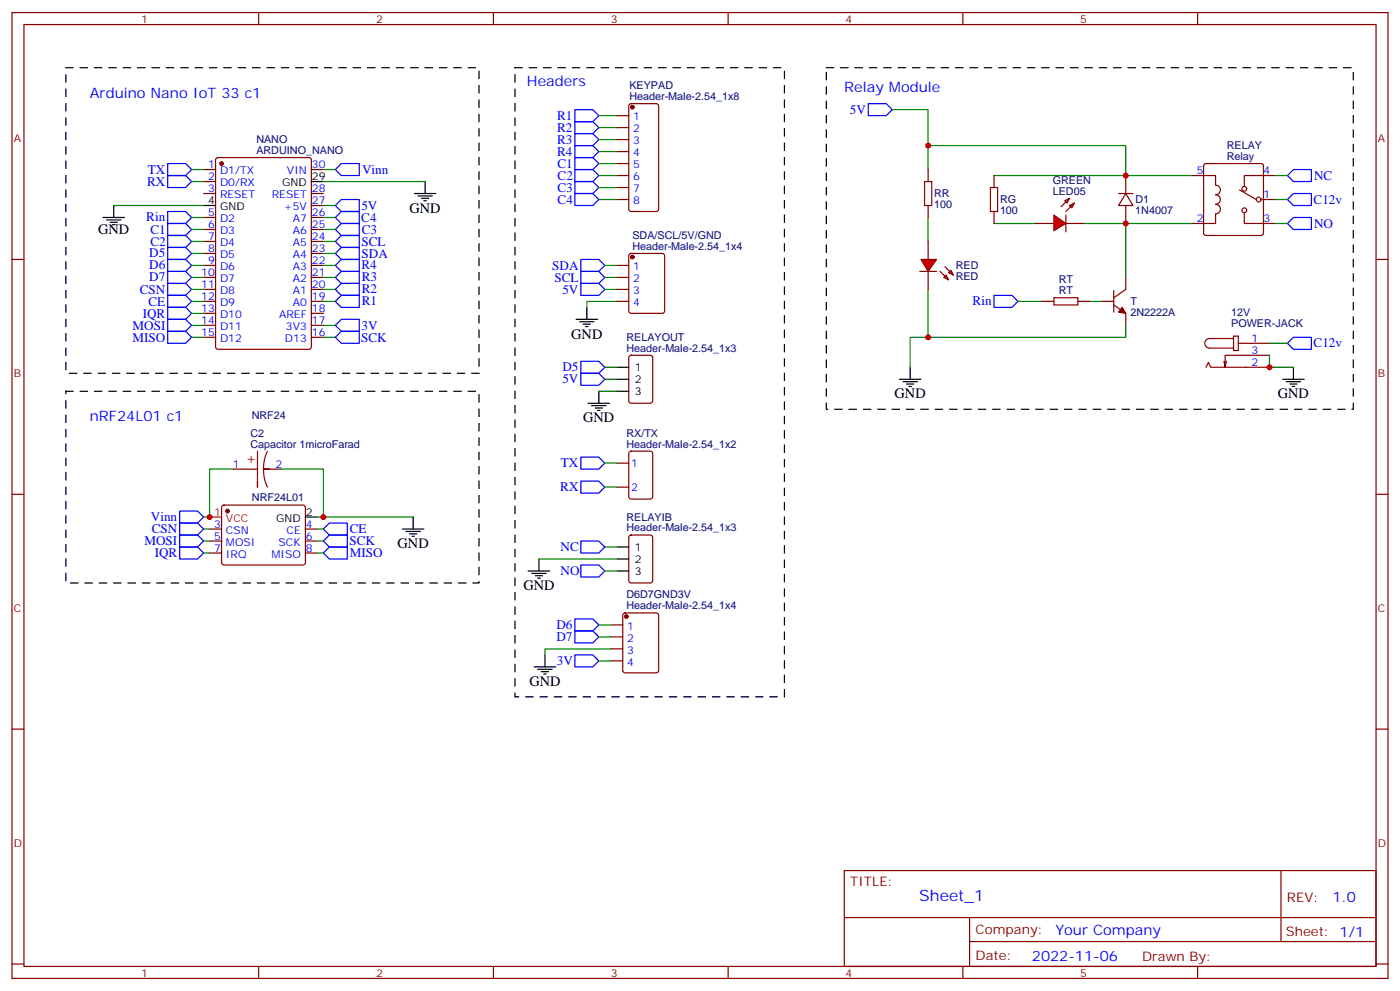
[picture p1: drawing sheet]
<svg xmlns="http://www.w3.org/2000/svg" width="412mm" height="292mm" viewBox="0 0 412 292" stroke-linecap="round" stroke-linejoin="round" font-family="sans-serif">
<g fill="none" stroke="#870000" stroke-width=".35">
<path d="M3.5 3.7h405.4v284.3h-405.4zM7.1 7.2h398.2v277.3h-398.2zM76.2 3.7v3.5M145.3 3.7v3.5M214.5 3.7v3.5M283.6 3.7v3.5M352.8 3.7v3.5M181.7 34h3.5M181.7 37.6h3.5M185.4 30.7l.5-.2h7.4l.7 .4v30.7l-.4 .6-7.7 .1-.6-.5-.1-30.6zM60 49.9h3.5M60 53.4h3.5"/>
<path d="M60 57h3.5M63.7 46.6l.5-.2h26.8l.7 .4v55.3l-.4 .7h-27.1l-.6-.4-.1-55.3zM91.7 49.9h3.5M91.7 57h3.5M181.7 41.1h3.5M181.7 44.6h3.5M181.7 48.2h3.5M181.7 51.7h3.5M181.7 55.2h3.5M181.7 58.7h3.5M273.4 49.9v3.5M292.8 51.7v3.5"/>
<path d="M329.5 57h4.2M331.6 57l2.1 3.5h-4.2zM331.6 51.7v5.3M351 51.7h7.1v2.8a1.41 1.41 0 0 1 1.4 1.4 1.41 1.41 0 0 1-1.4 1.4 1.41 1.41 0 0 1 1.4 1.4 1.41 1.41 0 0 1-1.4 1.4 1.41 1.41 0 0 1 1.4 1.5 1.41 1.41 0 0 1-1.4 1.4v2.8h-7.1M354.8 48.4l.4-.2h16.3l.5 .2 .2 .5v19.7l-.3 .5-.4 .2h-16.3l-.5-.2-.2-.5v-19.7zM365.1 55.9l5 2.8M371.5 58.7h4.2M375.7 51.7h-9.2v3.2M3.5 76.4h3.6M60 64h3.5M60 67.6h3.5M60 71.1h3.5"/>
<path d="M60 74.6h3.5M60 78.1h3.5M91.7 64h3.5M91.7 67.6h3.5M91.7 71.1h3.5M91.7 74.6h3.5M91.7 78.1h3.5M91.7 60.5h3.5M181.7 78.1h3.5M185.4 74.8l.5-.2h9.2l.6 .4 .1 16.5-.5 .7-9.4 .1-.6-.5-.1-16.5zM273.4 60.5v3.5M273.4 71.1v5.3"/>
<path d="M273.4 79.9v5.3M276.9 79.9l2.5 2.5M278.3 78.5l2.5 2.5M292.8 62.3v3.5M331.6 60.5v5.3M366.5 62.6v3.2h9.2M405.3 76.4h3.6M60 81.7h3.5M60 85.2h3.5M60 88.7h3.5M60 92.3h3.5M60 95.8h3.5"/>
<path d="M60 99.3h3.5M91.7 81.7h3.5M91.7 85.2h3.5M91.7 88.7h3.5M91.7 92.3h3.5M91.7 95.8h3.5M91.7 99.3h3.5M181.7 81.7h3.5M181.7 85.2h3.5M181.7 88.7h3.5M278 81.7l.7-.7 .7 1.4zM279.4 80.3l.7-.7 .7 1.4z"/>
<path d="M306.9 88.7h3.5M317.5 88.7h3.5M324.6 88.7h3.5M328.1 89.8l3.5 2.5v3.5M328.1 85.5v6.4M331.6 81.7v3.5l-3.5 2.5M185.4 104.8l.5-.2h5.7l.6 .4 .1 13-.5 .7h-5.9l-.6-.5-.1-12.9zM181.7 136.3h3.5M185.4 133l.5-.2h5.7l.6 .5 .1 12.9-.5 .7h-5.9l-.6-.4-.1-13zM3.5 145.5h3.6M61.7 155.8h3.6M61.7 159.3h3.6"/>
<path d="M65.5 148.9l.5-.2h23.3l.5 .2 .2 .5-.1 16.5-.6 .4h-23.6l-.4-.7v-16.2zM90 155.8h3.5M90 159.3h3.5M181.7 143.4h3.5M185.4 157.7l.5-.2h5.7l.6 .4 .1 13-.5 .7h-5.9l-.6-.4-.1-13zM405.3 145.5h3.6M61.7 162.8h3.6M90 162.8h3.5M179.9 184h3.5M179.9 187.5h3.5M179.9 191h3.5M179.9 194.6h3.5"/>
<path d="M183.7 180.7l.4-.3h9.2l.7 .5v16.5l-.4 .6-9.5 .1-.6-.5-.1-16.4zM3.5 214.7h3.6M405.3 214.7h3.6M248.7 256.3h156.6v28.2h-156.6zM377.3 256.3v20.9M248.7 270.1h156.5M285.6 277.2h119.6M285.6 270.1v14.2M3.5 283.8h3.6M76.2 284.5v3.5M145.3 284.5v3.5M214.5 284.5v3.5"/>
<path d="M283.6 284.5v3.5M352.8 284.5v3.5M405.3 283.8h3.6"/>
<circle cx="366.5" cy="55.6" r=".71"/>
<circle cx="370.8" cy="58.7" r=".71"/>
<circle cx="366.5" cy="61.9" r=".71"/>
</g>
<g fill="#870000" stroke="#870000" stroke-width=".35">
<path d="M330.6 90.5l1 1.8-2.1-.4z"/>
<circle cx="65.3" cy="48.2" r=".53"/>
<circle cx="67" cy="150.5" r=".53"/>
<circle cx="186.3" cy="31.6" r=".53"/>
<circle cx="186.3" cy="75.7" r=".53"/>
<circle cx="184.5" cy="181.5" r=".53"/>
</g>
<g fill="none" stroke="#000" stroke-width=".35">
<path d="M91.7 53.4h3.5M122.1 57h6.3M123.1 57.7h4.3M124.2 58.4h2.1M124.9 59.1h.7M125.2 53.4v3.6M30.3 64h6.4M31.4 64.7h4.2M32.5 65.4h2.1M33.2 66.1h.7M33.5 60.5v3.5M60 60.5h3.5"/>
<path d="M169.7 94h6.3M170.7 94.7h4.3M171.8 95.4h2.1M172.5 96.1h.7M172.9 90.5v3.5M173.2 118.7h6.4M174.3 119.4h4.2M176.4 115.2v3.5M181.7 115.2h3.5M181.7 108.1h3.5M181.7 111.7h3.5M264.9 111.7h6.4"/>
<path d="M266 112.4h4.2M267.1 113.1h2.1M267.8 113.8h.7M268.1 108.1v3.6M175.3 120.1h2.1M176 120.8h.7M90 152.2h3.5M118.5 155.8h6.4M119.6 156.5h4.2M120.6 157.2h2.2M121.4 157.9h.7M121.7 152.2v3.6"/>
<path d="M181.7 168.1h3.5M181.7 161h3.5M181.7 164.6h3.5M157.3 196.3h6.4M158.4 197h4.2M159.5 197.7h2.1M160.2 198.4h.7M160.5 192.8v3.5"/>
</g>
<path d="M61.7 152.2h3.6" fill="none" stroke="#f00" stroke-width=".35"/>
<g fill="none" stroke="#008700" stroke-width=".35">
<path d="M176.4 34h5.3M176.4 37.6h5.3M262.8 32.3h10.6v10.6M56.4 53.4h3.6M56.4 49.9h3.6M95.2 53.4h30M95.2 49.9h3.6M176.4 41.1h5.3M176.4 44.6h5.3M176.4 48.2h5.3M176.4 51.7h5.3M176.4 55.2h5.3"/>
<path d="M176.4 58.7h5.3M273.4 49.9v-7h58.2v8.8M292.8 51.7h58.2M375.7 51.7h3.5M375.7 58.7h3.5M33.5 60.5h26.5M56.4 78.1h3.6M56.4 64h3.6M56.4 67.6h3.6M56.4 71.1h3.6M56.4 74.6h3.6M95.2 60.5h3.6"/>
<path d="M95.2 78.1h3.6M95.2 64h3.6M95.2 67.6h3.6M95.2 71.1h3.6M95.2 74.6h3.6M178.2 78.1h3.5M273.4 64v7.1M292.8 65.8h12.4M319.3 65.8h12.3M351 65.8h-19.4v15.9M375.7 65.8h3.5M56.4 88.7h3.6"/>
<path d="M56.4 85.2h3.6M56.4 81.7h3.6M56.4 99.3h3.6M56.4 92.3h3.6M56.4 95.8h3.6M95.2 88.7h3.6M95.2 85.2h3.6M95.2 81.7h3.6M95.2 99.3h3.6M95.2 95.8h3.6M178.2 85.2h3.5M178.2 81.7h3.5"/>
<path d="M181.7 88.7h-8.8v1.8M273.4 85.2v14.1M299.9 88.7h7M321 88.7h3.6M331.6 95.8v3.5h-63.5v8.8M176.4 115.2h5.3M178.2 111.7h3.5M178.2 108.1h3.5M68.8 138.1h-7.1v14.1h-1.7M178.2 136.3h3.5M60 159.3h1.7M60 155.8h1.7"/>
<path d="M93.5 152.2h28.2M93.5 159.3h1.7M93.5 155.8h1.7M178.2 143.4h3.5M60 162.8h1.7M93.5 162.8h1.7M178.2 161h3.5M178.2 168.1h3.5M176.4 184h3.5M176.4 187.5h3.5M176.4 194.6h3.5M179.9 191h-19.4v1.8"/>
</g>
<g fill="none" stroke="#00f" stroke-width=".35">
<path d="M169.3 39.3h5.3l1.8 1.8-1.8 1.8h-5.3zM169.3 35.8h5.3l1.8 1.8-1.8 1.7h-5.3zM169.3 32.3h5.3l1.8 1.7-1.8 1.8h-5.3zM255.8 30.5h5.3l1.7 1.8-1.7 1.7h-5.3zM49.4 48.2h5.3l1.7 1.7-1.7 1.8h-5.3zM49.4 51.7h5.3l1.7 1.7-1.7 1.8h-5.3zM98.8 49.9l1.7-1.7h5.3v3.5h-5.3zM169.3 57h5.3l1.8 1.7-1.8 1.8h-5.3zM169.3 53.4h5.3l1.8 1.8-1.8 1.8h-5.3zM169.3 49.9h5.3l1.8 1.8-1.8 1.7h-5.3zM169.3 46.4h5.3l1.8 1.8-1.8 1.7h-5.3zM169.3 42.9h5.3l1.8 1.7-1.8 1.8h-5.3z"/>
<path d="M379.2 51.7l1.8-1.8h5.3v3.5h-5.3zM381 57h5.3v3.5h-5.3l-1.8-1.8zM49.4 69.3h5.3l1.7 1.8-1.7 1.7h-5.3zM49.4 65.8h5.3l1.7 1.8-1.7 1.7h-5.3zM49.4 62.3h5.3l1.7 1.7-1.7 1.8h-5.3zM49.4 72.8h5.3l1.7 1.8-1.7 1.8h-5.3zM49.4 76.4h5.3l1.7 1.7-1.7 1.8h-5.3zM49.4 79.9h5.3l1.7 1.8-1.7 1.7h-5.3zM98.8 60.5l1.7-1.8h5.3v3.6h-5.3zM98.8 78.1l1.7-1.7h5.3v3.5h-5.3zM98.8 67.6l1.7-1.8h5.3v3.5h-5.3zM98.8 64l1.7-1.7h5.3v3.5h-5.3z"/>
<path d="M98.8 74.6l1.7-1.8h5.3v3.6h-5.3zM100.5 69.3h5.3v3.5h-5.3l-1.7-1.7zM171.1 76.4h5.3l1.8 1.7-1.8 1.8h-5.3zM171.1 79.9h5.3l1.8 1.8-1.8 1.7h-5.3zM381 64h5.3v3.6h-5.3l-1.8-1.8zM49.4 83.4h5.3l1.7 1.8-1.7 1.8h-5.3zM49.4 90.5h5.3l1.7 1.8-1.7 1.7h-5.3zM49.4 87h5.3l1.7 1.7-1.7 1.8h-5.3zM49.4 94h5.3l1.7 1.8-1.7 1.7h-5.3zM49.4 97.5h5.3l1.7 1.8-1.7 1.8h-5.3zM98.8 99.3l1.7-1.8h5.3v3.6h-5.3zM98.8 85.2l1.7-1.8h5.3v3.6h-5.3z"/>
<path d="M98.8 81.7l1.7-1.8h5.3v3.5h-5.3zM98.8 95.8l1.7-1.8h5.3v3.5h-5.3zM100.5 87h5.3v3.5h-5.3l-1.7-1.8zM171.1 83.4h5.3l1.8 1.8-1.8 1.8h-5.3zM292.8 87h5.3l1.8 1.7-1.8 1.8h-5.3zM171.1 109.9h5.3l1.8 1.8-1.8 1.7h-5.3zM171.1 106.4h5.3l1.8 1.7-1.8 1.8h-5.3zM171.1 134.6h5.3l1.8 1.7-1.8 1.8h-5.3zM52.9 150.5h5.3l1.8 1.7-1.8 1.8h-5.3zM52.9 157.5h5.3l1.8 1.8-1.8 1.7h-5.3zM52.9 154h5.3l1.8 1.8-1.8 1.7h-5.3zM95.2 155.8l1.8-1.8h5.3v3.5h-5.3z"/>
<path d="M95.2 159.3l1.8-1.8h5.3v3.5h-5.3zM171.1 141.6h5.3l1.8 1.8-1.8 1.8h-5.3zM171.1 159.3h5.3l1.8 1.7-1.8 1.8h-5.3zM52.9 161h5.3l1.8 1.8-1.8 1.8h-5.3zM95.2 162.8l1.8-1.8h5.3v3.6h-5.3zM171.1 166.3h5.3l1.8 1.8-1.8 1.8h-5.3zM169.3 182.2h5.3l1.8 1.8-1.8 1.7h-5.3zM169.3 185.7h5.3l1.8 1.8-1.8 1.8h-5.3zM169.3 192.8h5.3l1.8 1.8-1.8 1.7h-5.3z"/>
</g>
<path d="M19.4 19.9h121.7v90h-121.7zM151.7 19.9h79.4v185.2h-79.4zM243.4 19.9h155.2v100.6h-155.2zM19.4 115.2h121.7v56.4h-121.7z" fill="none" stroke="#000" stroke-width=".35" stroke-dasharray="2.1 2.1"/>
<path d="M272.3 53.4h2.2v7.1h-2.2zM291.7 55.2h2.2v7.1h-2.2zM310.4 87.7h7.1v2.1h-7.1z" fill="none" stroke="#a10000" stroke-width=".35"/>
<path d="M271.3 76.4h4.6l-2.5 3.5z" fill="#f00" stroke="#870000" stroke-width=".35"/>
<path d="M313.6 59.1l1.4-.7-.7 1.4zM315 58.4l-2.4 2.5M316.4 59.8l-2.4 2.5M270.9 79.9h5M305.2 65.8h5.2M314 65.8h5.3M315 60.5l1.4-.7-.7 1.4z" fill="none" stroke="#870000" stroke-width=".35"/>
<path d="M310.4 63.3l3.6 2.5-3.6 2.1z" fill="#f00" stroke="#870000" stroke-width=".35"/>
<path d="M314 63.3v5M363.4 99h1.4v4.2h-1.4zM363.4 99.7h-7.1a1.41 1.41 0 0 0-1.4 1.4 1.41 1.41 0 0 0 1.4 1.4h7.1M355.2 108.1l.8-1.4 .7 1.4h17.2M361.2 106.4l-.3 1.7M364.8 101.1h9.1M373.9 104.6h-13v3.5l-.4-1.7M68.8 138.1h3.5M79.4 138.1h3.5" fill="none" stroke="#870000" stroke-width=".35"/>
<path d="M377.8 111.7h6.4M378.9 112.4h4.2M379.9 113.1h2.2M380.6 113.8h.8M381 108.1v3.6M155.6 168.1h6.3M156.6 168.8h4.3M157.7 169.5h2.1M158.4 170.2h.7M158.7 164.6v3.5" fill="none" stroke="#000" stroke-width=".35"/>
<path d="M373.9 104.6v3.5h7.1M373.9 101.1h5.3M82.9 138.1h12.3v14.1M158.7 164.6h23" fill="none" stroke="#008700" stroke-width=".35"/>
<path d="M379.2 101.1l1.8-1.8h5.3v3.5h-5.3z" fill="none" stroke="#00f" stroke-width=".35"/>
<path d="M72.3 138.1h3.5M75.8 132.8v10.6v-1.8M78.8 132.9a12.2 12.2 0 0 0 0 10.5M79.4 138.1h-1.8h1.8" fill="none" stroke="#900" stroke-width=".35"/>
<g fill="#c00">
<circle cx="331.6" cy="65.8" r=".88"/>
<circle cx="331.6" cy="51.7" r=".88"/>
<circle cx="273.4" cy="99.3" r=".88"/>
<circle cx="273.4" cy="42.9" r=".88"/>
<circle cx="373.9" cy="108.1" r=".88"/>
<circle cx="95.3" cy="152.2" r=".88"/>
<circle cx="61.7" cy="152.2" r=".88"/>
</g>
<text font-size="4.6" fill="#00f" x="270.8" y="265.3">Sheet_1</text>
<g font-size="4.2" fill="#00f">
<text x="26.5" y="28.8">Arduino Nano IoT 33 c1</text>
<text x="155.2" y="25.2">Headers</text>
<text x="248.7" y="27">Relay Module</text>
<text x="26.5" y="124">nRF24L01 c1</text>
<text x="392.5" y="265.6">1.0</text>
<text x="310.9" y="275.1">Your Company</text>
<text x="304" y="282.9">2022-11-06</text>
</g>
<g font-size="4.2">
<text x="120.6" y="62.6">GND</text>
<text x="28.9" y="69">GND</text>
<text x="168.3" y="99.7">GND</text>
<text x="263.5" y="117.3">GND</text>
<text x="376.4" y="117.3">GND</text>
<text x="171.8" y="124.4">GND</text>
<text x="117.1" y="161.4">GND</text>
<text x="154.2" y="173.7">GND</text>
<text x="155.9" y="202">GND</text>
</g>
<text font-size="4.2" fill="#900" x="72.3" y="136.3">+</text>
<g font-size="3.9" fill="#00f">
<text x="164.1" y="35.3">R1</text>
<text x="250.3" y="33.5">5V</text>
<text x="164.1" y="38.8">R2</text>
<text x="164.1" y="45.9">R4</text>
<text x="164.1" y="42.4">R3</text>
<text x="43.5" y="51.1">TX</text>
<text x="106.7" y="51.1">Vinn</text>
<text x="164.2" y="49.4">C1</text>
<text x="164.2" y="53">C2</text>
<text x="387.1" y="52.9">NC</text>
<text x="43.3" y="54.7">RX</text>
<text x="164.2" y="56.5">C3</text>
<text x="386.9" y="59.9">C12v</text>
<text x="43.1" y="65.2">Rin</text>
<text x="106.4" y="65.3">C4</text>
<text x="106.4" y="61.7">5V</text>
<text x="164.2" y="60">C4</text>
<text x="44.3" y="68.8">C1</text>
<text x="106.5" y="68.8">C3</text>
<text x="387.1" y="67">NO</text>
<text x="43.9" y="75.8">D5</text>
<text x="44.3" y="72.4">C2</text>
<text x="106.5" y="72.5">SCL</text>
<text x="106.5" y="76">SDA</text>
<text x="43.9" y="79.3">D6</text>
<text x="43.9" y="82.8">D7</text>
<text x="106.5" y="79.3">R4</text>
<text x="106.5" y="82.9">R3</text>
<text x="162.7" y="79.4">SDA</text>
<text x="163.3" y="82.9">SCL</text>
<text x="41.2" y="86.5">CSN</text>
<text x="43.8" y="90">CE</text>
<text x="106.5" y="89.9">R1</text>
<text x="106.5" y="86.4">R2</text>
<text x="165.7" y="86.4">5V</text>
<text x="286.5" y="89.9">Rin</text>
<text x="42" y="93.5">IQR</text>
<text x="39" y="97">MOSI</text>
<text x="39" y="100.6">MISO</text>
<text x="106.4" y="100.7">SCK</text>
<text x="106.5" y="97.1">3V</text>
<text x="386.9" y="102.3">C12v</text>
<text x="165.7" y="112.9">5V</text>
<text x="165.7" y="109.3">D5</text>
<text x="165.2" y="137.6">TX</text>
<text x="165" y="144.6">RX</text>
<text x="44.4" y="153.5">Vinn</text>
<text x="42.5" y="160.5">MOSI</text>
<text x="44.7" y="157">CSN</text>
<text x="102.9" y="160.5">SCK</text>
<text x="103" y="156.9">CE</text>
<text x="45.6" y="164.1">IQR</text>
<text x="103" y="164">MISO</text>
<text x="165.1" y="162.3">NC</text>
<text x="165.1" y="169.3">NO</text>
<text x="163.9" y="185.1">D6</text>
<text x="163.9" y="188.7">D7</text>
<text x="164" y="195.7">3V</text>
</g>
<g font-size="3.9" fill="#800">
<text x="250.5" y="260.9">TITLE:</text>
<text x="379.1" y="265.6">REV:</text>
<text x="287.4" y="275.1">Company:</text>
<text x="378.7" y="275.7">Sheet: 1/1</text>
<text x="287.4" y="282.8">Date:</text>
<text x="336.4" y="282.8">Drawn By:</text>
</g>
<g font-size="3.2" fill="#800">
<text x="41.6" y="6.7">1</text>
<text x="110.8" y="6.7">2</text>
<text x="179.9" y="6.7">3</text>
<text x="249.1" y="6.7">4</text>
<text x="318.2" y="6.7">5</text>
<text x="4.1" y="41.8">A</text>
<text x="405.9" y="41.8">A</text>
<text x="4.1" y="110.9">B</text>
<text x="405.9" y="110.9">B</text>
<text x="4.1" y="180.1">C</text>
<text x="405.9" y="180.1">C</text>
<text x="4.1" y="249.2">D</text>
<text x="405.9" y="249.2">D</text>
<text x="41.6" y="287.5">1</text>
<text x="110.8" y="287.5">2</text>
<text x="179.9" y="287.5">3</text>
<text x="249.1" y="287.5">4</text>
<text x="318.2" y="287.5">5</text>
</g>
<g font-size="3.2" fill="#000080">
<text x="185.4" y="29.5">Header-Male-2.54_1x8</text>
<text x="185.4" y="26.3">KEYPAD</text>
<text x="75.5" y="45.3">ARDUINO_NANO</text>
<text x="75.5" y="42.2">NANO</text>
<text x="361.4" y="47.1">Relay</text>
<text x="361.4" y="43.9">RELAY</text>
<text x="275.2" y="58.1">RR</text>
<text x="294.6" y="59.9">RG</text>
<text x="310.1" y="57.3">LED05</text>
<text x="310.1" y="54.2">GREEN</text>
<text x="334.4" y="59.8">D1</text>
<text x="275.2" y="61.3">100</text>
<text x="294.6" y="63.1">100</text>
<text x="334.4" y="63">1N4007</text>
<text x="186.3" y="70.3">SDA/SCL/5V/GND</text>
<text x="186.3" y="73.6">Header-Male-2.54_1x4</text>
<text x="281.5" y="82.5">RED</text>
<text x="281.5" y="79.3">RED</text>
<text x="311.9" y="83.4">RT</text>
<text x="311.9" y="86.6">RT</text>
<text x="333" y="89.8">T</text>
<text x="333" y="93">2N2222A</text>
<text x="362.7" y="93.2">12V</text>
<text x="184.5" y="100.4">RELAYOUT</text>
<text x="362.7" y="96.4">POWER-JACK</text>
<text x="184.5" y="103.5">Header-Male-2.54_1x3</text>
<text x="74.2" y="123.4">NRF24</text>
<text x="73.7" y="131.8">Capacitor 1microFarad</text>
<text x="73.7" y="128.6">C2</text>
<text x="184.5" y="131.8">Header-Male-2.54_1x2</text>
<text x="184.5" y="128.5">RX/TX</text>
<text x="74.2" y="147.6">NRF24L01</text>
<text x="184.5" y="153.3">RELAYIB</text>
<text x="184.5" y="156.5">Header-Male-2.54_1x3</text>
<text x="184.5" y="179.4">Header-Male-2.54_1x4</text>
<text x="184.5" y="176.2">D6D7GND3V</text>
</g>
<g font-size="3.2" fill="#00f">
<text x="186.5" y="35.5">1</text>
<text x="186.5" y="39">2</text>
<text x="186.5" y="42.5">3</text>
<text x="186.5" y="46">4</text>
<text x="61.3" y="49.6">1</text>
<text x="61.3" y="53.1">2</text>
<text x="64.8" y="51.3">D1/TX</text>
<text x="84.5" y="51.3">VIN</text>
<text x="91.9" y="49.6">30</text>
<text x="186.5" y="49.6">5</text>
<text x="186.5" y="53.1">6</text>
<text x="352.5" y="51.3">5</text>
<text x="372.2" y="51.3">4</text>
<text x="61.3" y="56.6">3</text>
<text x="64.8" y="54.9">D0/RX</text>
<text x="64.8" y="58.4">RESET</text>
<text x="80.1" y="58.4">RESET</text>
<text x="91.9" y="56.6">28</text>
<text x="186.5" y="56.6">7</text>
<text x="372.2" y="58.4">1</text>
<text x="61.3" y="63.7">5</text>
<text x="64.8" y="65.4">D2</text>
<text x="83.6" y="61.9">+5V</text>
<text x="86.2" y="65.4">A7</text>
<text x="91.9" y="63.7">26</text>
<text x="91.9" y="60.1">27</text>
<text x="186.5" y="60.1">8</text>
<text x="352.5" y="65.4">2</text>
<text x="372.2" y="65.4">3</text>
<text x="61.3" y="67.2">6</text>
<text x="61.3" y="70.7">7</text>
<text x="64.8" y="69">D3</text>
<text x="86.2" y="69">A6</text>
<text x="91.9" y="70.7">24</text>
<text x="91.9" y="67.2">25</text>
<text x="61.3" y="74.3">8</text>
<text x="61.3" y="77.8">9</text>
<text x="64.8" y="72.5">D4</text>
<text x="64.8" y="76">D5</text>
<text x="86.2" y="76">A4</text>
<text x="86.2" y="72.5">A5</text>
<text x="91.9" y="77.8">22</text>
<text x="91.9" y="74.3">23</text>
<text x="59.3" y="81.3">10</text>
<text x="64.8" y="79.6">D6</text>
<text x="64.8" y="83.1">D7</text>
<text x="86.2" y="83.1">A2</text>
<text x="86.2" y="79.6">A3</text>
<text x="91.9" y="81.3">21</text>
<text x="186.5" y="79.6">1</text>
<text x="186.5" y="83.1">2</text>
<text x="59.3" y="84.8">11</text>
<text x="59.3" y="88.4">12</text>
<text x="64.8" y="86.6">D8</text>
<text x="86.2" y="86.6">A1</text>
<text x="91.9" y="88.4">19</text>
<text x="91.9" y="84.8">20</text>
<text x="186.5" y="86.6">3</text>
<text x="59.3" y="91.9">13</text>
<text x="59.3" y="95.4">14</text>
<text x="64.8" y="90.1">D9</text>
<text x="64.8" y="93.7">D10</text>
<text x="82.2" y="93.7">AREF</text>
<text x="86.2" y="90.1">A0</text>
<text x="91.9" y="95.4">17</text>
<text x="91.9" y="91.9">18</text>
<text x="186.5" y="90.1">4</text>
<text x="59.3" y="99">15</text>
<text x="64.8" y="97.2">D11</text>
<text x="64.8" y="100.7">D12</text>
<text x="83.9" y="100.7">D13</text>
<text x="84.2" y="97.2">3V3</text>
<text x="91.9" y="99">16</text>
<text x="368.7" y="100.7">1</text>
<text x="368.7" y="107.8">2</text>
<text x="368.7" y="104.2">3</text>
<text x="68.5" y="137.8">1</text>
<text x="81.1" y="137.8">2</text>
<text x="185.9" y="137.4">1</text>
<text x="185.9" y="144.5">2</text>
<text x="63.1" y="155.4">3</text>
<text x="90.1" y="155.4">4</text>
<text x="63.1" y="158.9">5</text>
<text x="66.6" y="157.2">CSN</text>
<text x="66.6" y="160.7">MOSI</text>
<text x="82.1" y="160.7">SCK</text>
<text x="84.4" y="157.2">CE</text>
<text x="90.1" y="158.9">6</text>
<text x="63.1" y="162.5">7</text>
<text x="66.6" y="164.2">IRQ</text>
<text x="80" y="164.2">MISO</text>
<text x="90.1" y="162.5">8</text>
<text x="184.7" y="185.4">1</text>
<text x="184.7" y="188.9">2</text>
<text x="184.7" y="192.4">3</text>
<text x="184.7" y="196">4</text>
</g>
<g font-size="3.2">
<text x="91.9" y="53.1">29</text>
<text x="83.1" y="54.9">GND</text>
<text x="61.3" y="60.1">4</text>
<text x="64.8" y="61.9">GND</text>
<text x="187" y="109.2">1</text>
<text x="187" y="112.7">2</text>
<text x="187" y="116.2">3</text>
<text x="81.4" y="153.6">GND</text>
<text x="90.1" y="151.9">2</text>
<text x="187" y="162.1">1</text>
<text x="187" y="165.6">2</text>
<text x="187" y="169.2">3</text>
</g>
<g font-size="3.2" fill="#f00">
<text x="63.1" y="151.9">1</text>
<text x="66.6" y="153.6">VCC</text>
</g>
</svg>
